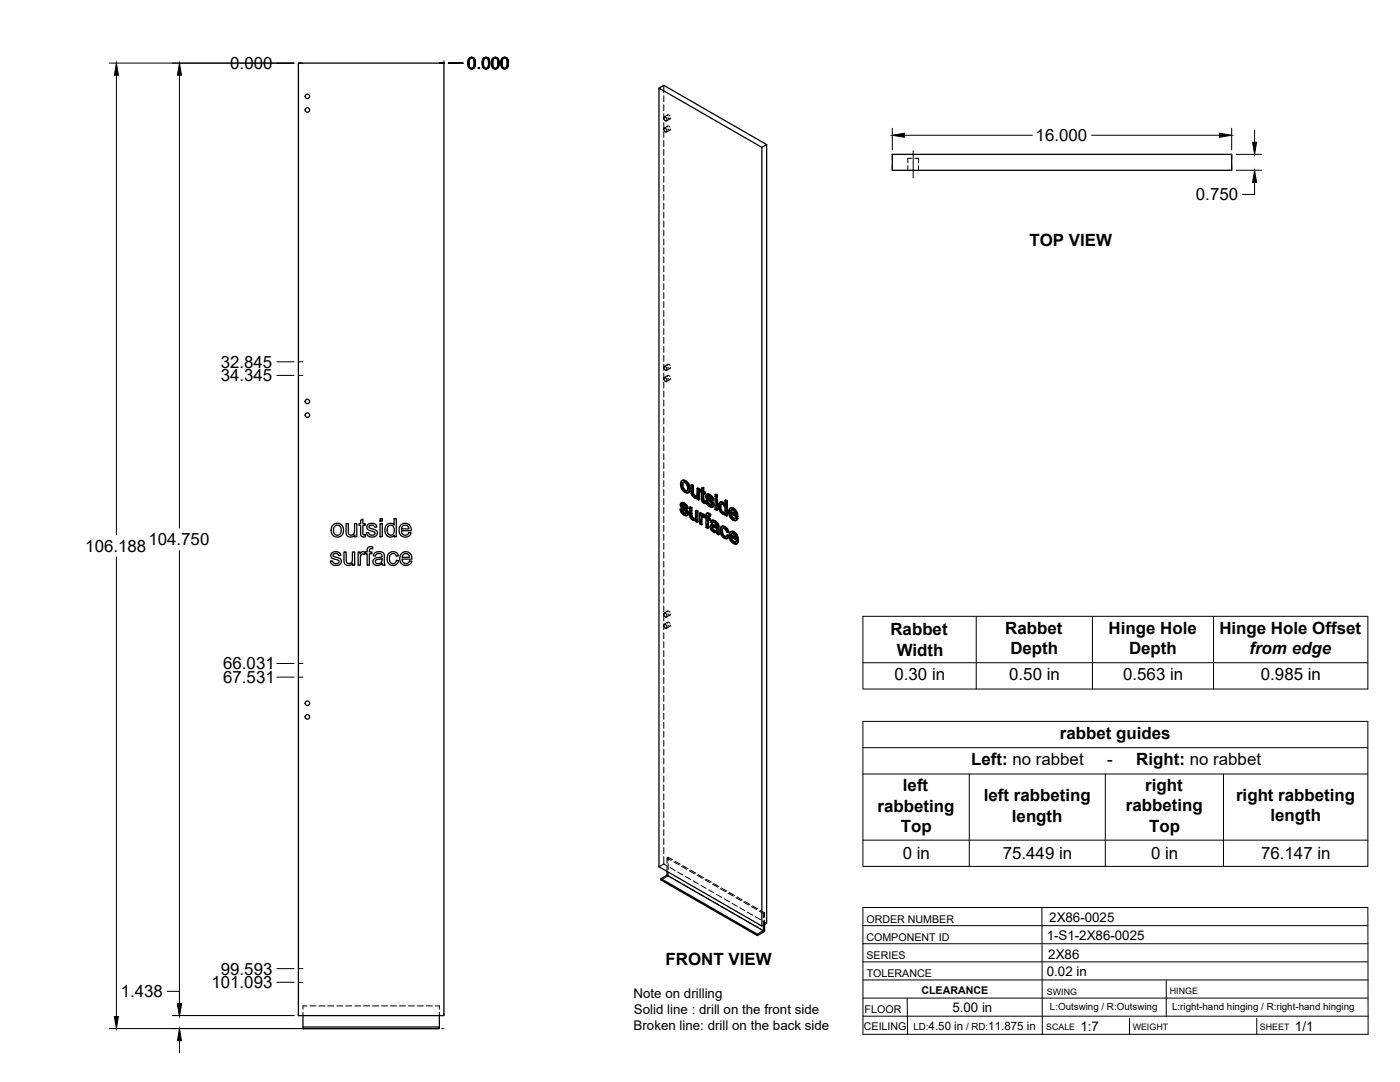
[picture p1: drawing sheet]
<svg xmlns="http://www.w3.org/2000/svg" width="559mm" height="432mm" viewBox="0 0 559 432" stroke-linecap="round" stroke-linejoin="round" font-family="sans-serif">
<!-- layer: Visible -->
<g fill="none" stroke="#000" stroke-width=".51">
<path d="M119.1 25.2h58.1v380.1h-58.1zM263 35.2l41.1 23.6v310.7l-41.1-23.6zM263 35.2l1.9-1.1 41.1 23.6M265.1 51.1a.93 .93 0 0 1 .9 .6 .93 .93 0 0 1-.2 1l-.8-.8zM265.1 46.7a.93 .93 0 0 1 .9 .5 .93 .93 0 0 1-.2 1.1l-.8-.9zM304.1 58.8l1.9-1.1v310.7l-1.9 1.1M356.2 61.6h135.4v6.4h-135.4zM265.1 150.7a.93 .93 0 0 1 .9 .6 .93 .93 0 0 1-.2 1l-.8-.9zM265.1 146.2a.93 .93 0 0 1 .9 .6 .93 .93 0 0 1-.2 1l-.8-.8zM272.2 191.8l.7-.2 .8 .2zM272.2 191.8l-.6 1.1 .5 2.3 1.5 1.4 .8 .1 .5-.3M272.3 193.6l.3 1.4"/>
<path d="M272.6 195l.3-.1 .8 .8-.3 .2zM272.8 192.5l-.2 .9M272.9 194.9l-.3-1.5-.3 .1 .2-.8 .5-.2 .9 .5 .5 1.4-.2 1.4-.8 .1M273.4 192l1 1a1.88 1.88 0 0 1 1 2M273.7 195.7l.5 .2M273.7 191.8l1.2 1.3M274.6 193.3l.5 1.9 .3-.2-.2 1.2M275.1 195.2l-.2 1.2 .3-.2-.6 .5M275.8 193.5l.7 .4 .3-.2v3.2M276.5 193.9v3.2l.3-.2 .3 .6M276.5 197.1l.3 .6 .3-.2 .5 .4M276.8 197.7l.4 .4h.9l-.3 .1"/>
<path d="M276.8 193.7l-.6-.4-.4 .2v2.9l.3 1.1 .8 1a.97 .97 0 0 0 1.4 .1v.6l.5 .4M277.2 198.1l.6 .1M278.2 194.9l.6 .4 .4-.2v4.3l-.4 .2v-4.3M278.3 198.6l-.3 .2M279.2 195.1l-.7-.4-.3 .2v2.6l-.4 .7M280 195.5l-.5 .1v.6l.5 .3v3.3l.6 .8 .7 .4 .3-.2-.1-.7h-.6M280 194.8l.9-.2v1.5M280.6 194.8v1.5l.3-.2 .6 .3M280.6 196.3l.6 .3 .3-.2v.6l-.3 .2v-.6M280.6 199.7l.7 .2M280.7 200l.8 .1M280.9 194.6l-.9 .2v1.1l-.5-.3"/>
<path d="M280.9 197v2.6M281.2 197.2l-.6-.4v2.8l.4 .2M281.6 199.8l.6 .3M282.1 197.3l.7-.1 .6 .2M282.3 198.3l.6 .4M282.4 198.6l.2 .3a1.23 1.23 0 0 1 1.4 .8l.4 .4M282.4 197.1l-.4 .3M282.5 197.4h.9l.7 .6M282.5 199.9l-.9-.1 .7 1.6 1.3 .9 .9-.1M282.6 198.9l1.5 1.4 .3-.2 .4 .6M282.6 198v.1M282.7 198.4l-.4-.3 1 .3 .6 1 .6 .2"/>
<path d="M282.8 197.2l-.9 .3-.2 .9 .5 .9 1.7 1.7-.1 .7M283 197.6l.8 .6 .3-.2 .5 .6M283.8 198.2l.5 .6 .3-.2 .2 .9-.3 .1-.2-.8M285.4 199l.3-.1 .7 .3-.4 .2zM285.4 197.4l.3-.2 .7 .4-.4 .2zM285.4 199v4.3l.6 .4M285.4 197.4v.8l.6 .4M286.4 199.2v4.3l-.4 .2v-4.3M286.4 197.6v.8l-.4 .2v-.8M289.4 199.7l.6 .3 .3-.1v5.9l-.3 .2v-6M290.3 199.9l-.6-.4-.3 .2v2.1l-.5-.7M133 209.4l1.4-.5a2.66 2.66 0 0 1 2.6 3.8 2.66 2.66 0 0 1-4.6 .2l-.2-1a2.86 2.86 0 0 1 .8-2.5z"/>
<path d="M133.5 210.1l1.1-.5 1.3 .6 .2 2.1-.7 1.1-1.2 .1-.8-.7-.3-1.6zM138.1 209h.9l.1 3.7a1.32 1.32 0 0 0 1.7 .7 1.32 1.32 0 0 0 .7-1.6v-2.8h.9v5.2h-.8v-.8a1.87 1.87 0 0 1-2.2 .9 1.87 1.87 0 0 1-1.3-2.1zM144 207.7l.8-.6v1.9h1v.7h-1v3.3l.3 .4h.7l.1 .8h-1.3l-.5-.5-.1-4h-.7v-.7h.7zM146.7 209.4l1.6-.5a1.74 1.74 0 0 1 2.1 1.4l-.8 .1a1.19 1.19 0 0 0-1.2-.9 1.19 1.19 0 0 0-1.1 .9l.5 .4 2 .6a1.64 1.64 0 0 1 .6 2.2 1.64 1.64 0 0 1-2.1 .7l-1.4-.4-.6-1.3 .9-.1 .2 .6 .6 .5 1.4-.2a.83 .83 0 0 0 .2-1.1 .83 .83 0 0 0-1.1-.3l-1-.3a1.39 1.39 0 0 1-.8-2.3zM151.7 209h.9v5.2h-.9zM151.7 207h.9v1h-.9zM154.2 209.6l1.2-.7a1.81 1.81 0 0 1 1.9 .7v-2.6h.9v7.2h-.8v-.6l-.7 .5-1 .2-1.4-.6-.5-1-.1-1.8zM154.9 210.1l.5-.4 .8-.1 1 .9 .1 1.8-.8 1.2h-1l-.8-.8-.2-1.5zM160 209.6l1-.7h1.5l1 .7 .6 1.2v1h-3.9l.3 1.1 .7 .6a1.44 1.44 0 0 0 2-1l.9 .1-.7 1.2-.9 .5-1.5-.1-1-.6-.5-.8-.2-1.2 .1-.9zM160.6 210.1l.7-.5 1.1 .1 .5 .4 .3 1h-2.9zM271.4 203.2l.6 .3M271.9 200.7l.8-.1 .5 .2"/>
<path d="M272 203.5l.4-.2 .2 .9-.3 .1zM272.1 201.7l.7 .4M272.2 202l.2 .3a1.21 1.21 0 0 1 1.5 .9l.4 .3M272.3 200.6l-.5 .2M272.3 204.3l.7 .6h.8M272.3 200.8h.9l.8 .6M272.4 203.3l-1-.1 .7 1.6 1.3 .9 .9-.1M272.4 202.3l1.5 1.4 .4-.2 .4 .7M272.5 201.4l-.1 .1M272.5 201.8l-.3-.3 1 .3 .5 1 .7 .3M272.6 204.2l.7 .6M272.7 200.6l-1 .3-.2 .8 .6 1 1.6 1.7-.1 .7"/>
<path d="M272.9 201l.7 .6 .4-.2 .5 .7M273 204.9l.6 .2M273.6 201.6l.6 .6 .3-.1 .2 .8-.3 .2-.2-.9M273.7 205.1h-.1M273.9 203.7l.4 .6 .4-.1 .1 .7M274.3 204.3l.2 .7 .3-.1-.2 .5M274.5 205l-.2 .6 .3-.2-.4 .4M275.2 202.4l.7 .4 .3-.2v3.2M275.9 202.8v3.1l.3-.1 .3 .6M275.9 206l.3 .6 .3-.2 .4 .4M276.2 206.6l.4 .4h.9M276.2 202.6l-.7-.4-.3 .2v3l.3 1.1 .8 .9a.97 .97 0 0 0 1.4 .1"/>
<path d="M276.6 207l.6 .2M277.5 207l-.3 .2M277.6 203.8l.7 .4 .3-.2v4.3l-.3 .2v-4.3M277.7 207.5v.7l.6 .3M277.7 207.5l-.2 .2M278.6 204l-.7-.4-.3 .2v2.7l-.4 .7M279.2 204.7l.6 .4 .3-.2v.5l.4-.2M279.8 205.1v.6l.7-.5 .4 .1M280 206.4l.2 2.8-.3 .2v-2.2M280.1 204.9l-.6-.3-.3 .1v4.3l.7 .4M280.2 205.3h.7l.6 .4M280.3 206.1v.1"/>
<path d="M280.6 205.4l.6 .5M281 206.6l-.8-.5-.2 .3 .3-.2-.1 .8M281.2 200.3l.1 .7M281.2 206.4l.6 .4v3.7l.6 .4M281.2 206.4v-.3l-.2 .5M281.2 206.5l-.2 .1M282.2 204.9h.9l.6 .4M282.2 200.1l.3-.2 .3 .8-.3 .2zM282.4 206.6l.7 .4 .3-.2v.6l-.3 .1v-.5M282.5 204.7l-.5 .2M282.5 200.9l.6 .6h.9M282.7 207.3v3.4l-.3 .2v-3.8l.7 .4"/>
<path d="M282.7 205.7v.7M282.8 205.1l.6 .4 .3-.2-.4 .8 .1-.6M282.8 200.7l.7 .7M283.1 204.9l-.6-.2-.5 .2-.2 1.3-.6-.3 .6-.1M283.2 201.5l.6 .2M283.3 206.1a.45 .45 0 0 0-.5-.5 .45 .45 0 0 0-.4 .6v.4l.3-.2 .7 .4M283.8 209.6l.8-.2 1.4 .5M283.9 201.7h-.1M284.1 210.7l.2 .6 .3-.2 .5 .5M284.1 200.3l.4 .6 .3-.2 .2 .8M284.2 210.4l-.1 .3 .3-.2 .2 .6M284.2 209.4l-.5 .2"/>
<path d="M284.3 211.3l.5 .5h1h-1M284.3 210.3l-.1 .1M284.4 207.7l.8 .4 .3-.2 .8 .6M284.4 210.3l.6 .2a.79 .79 0 0 1 .9 .2 .79 .79 0 0 1 0 1l-.4 .3M284.4 210.3l-.2 .1M284.4 210.3v.2M284.5 200.9l.2 .7 .3-.1-.2 .5M284.5 208.4l-.4 .5 .2-.4 .5-.1 1.1 1a.48 .48 0 0 1 0 .8 .48 .48 0 0 1-.7-.3l-.9-.3M284.6 209.4l-1 .3-.2 1 .6 1 1.2 .8a.64 .64 0 0 1 1 .5l.6 .4M284.7 201.6l-.2 .6 .3-.2-.5 .4M284.7 207.6l-.8 .2M285.2 208.1l.8 .5 .3-.1 .4 .5"/>
<path d="M285.5 207.9l-.8-.3-.9 .3-.3 .5 .6 .5M286 208.6l.4 .6 .3-.2 .2 .7M286.4 209.2l.2 .6 .3-.1 .1 2.9M286.6 209.8l.1 3 .3-.2 .1 .6-.3 .2-.1-.6M287.4 202.4l.3 1.4M287.5 200.4h1.2l.6 .6M287.7 201.3h.7l.7 .8 .3 1.3-.3 1.2M287.7 201.3l-.3 1.1 .3-.2 .3 1.4M287.7 203.8l.3-.2 .8 .8-.4 .2zM287.8 201.2l-.1 .1M287.8 200.3l-.5 .2M288 201.1l-.3 1.1"/>
<path d="M288.1 212l.3 1.4 .3-.2 .7 .8M288.2 210.1l.9 .2 .3-.2 1 1M288.4 213.4l.7 .8h.8M288.4 200.6l.5 .5h.5M288.4 204.6h.7M288.5 209.9l-.6 .3M288.6 210.8l-.2 1M288.7 200.4l-.8-.2-.8 .4-.3 2.1 1 2 1 .6 .6-.2v.5l.6 .4M288.8 204.4l.4 .1M289.1 210.3l.8 .6a1.42 1.42 0 0 1 1 1.5l-.3 .1-.5-1.3M289.4 205.1l-.2 .2M289.4 210.1l-.9-.2-.8 .4-.3 1.9 .5 1.3 .6 .9 .9 .5 .7 .1"/>
<path d="M290 213.7l.6 .4M290.6 212.5l-.6-.2-.7-1.3-.9-.2-.3 1.2 .3-.2 .3 1.4M290.6 214.1l.4-.1-.3 .6-.6 .4zM291 214l-.7-.5-.6 .8-.6-.1M291.3 202.9h.9a1.84 1.84 0 0 1 1.8 1.2M291.5 204.3l2 1.2-.3-1.1-.9-.9-.6 .1-.2 .7 .3-.2 1.7 1M291.5 212.3l.8-.1a2.05 2.05 0 0 1 2 1.3M291.7 213.6l2 1.2-.2-.8-.6-.8a.7 .7 0 0 0-.8-.3 .7 .7 0 0 0-.4 .7l.3-.2 1.7 1M291.8 206.1l.8 .8h.8M291.8 205l.3 .9M292 203.5l-.2 .6M292 215.5l.8 .8h.8"/>
<path d="M292 214.4l.3 .9M292.2 212.9l-.2 .5M292.5 203l1 1a1.97 1.97 0 0 1 1 2.1M292.6 206.9l.6 .2M292.7 212.4l1 1a1.83 1.83 0 0 1 1 1.8v.2M292.8 216.3l.5 .2M292.8 202.8l-.8-.2-1 .7-.2 1.3 .3 1.2 .7 1.1 1.2 .9h.7l.8-.9M293 212.2l-.8-.2-1 .5-.2 1.4 .3 1.3 .7 1.2 1.2 .7h.8l.7-.8M293.3 207l-.1 .1M293.5 216.4l-.2 .1M293.5 206.6l.7 .5M293.7 204.3l.5 1.9 .3-.1-.3 .1"/>
<path d="M293.7 216l.7 .5M293.9 213.7l.5 1.9 .3-.2-.3 .2M294.2 206.4l-2.8-1.6 .4 1.3 .3-.2 .8 .9M294.4 215.8l-2.8-1.6 .4 1.3 .3-.2 .8 .8M294.5 206.9l-.7 .8M294.5 206.9l-.6-.5-.7 .7M294.7 216.3l-.7 .8M294.7 216.3l-.7-.5-.7 .7M132.4 220.7l1.4-.5a1.81 1.81 0 0 1 2.3 1.4l-.9 .2a1.19 1.19 0 0 0-1.1-.9 1.19 1.19 0 0 0-1.2 .8l3.1 1.5a1.92 1.92 0 0 1-.6 2.2 1.92 1.92 0 0 1-2.3 .1l-.9-.6-.3-.9 .9-.2 .2 .7 .6 .4 1.4-.2a.75 .75 0 0 0 .3-.9 .75 .75 0 0 0-.9-.4l-1.3-.4a1.36 1.36 0 0 1-.7-2.3zM137.3 220.3h.9v3.8a1.31 1.31 0 0 0 1.7 .7 1.31 1.31 0 0 0 .8-1.7v-2.8h.9v5.3h-.8v-.8a1.87 1.87 0 0 1-2.3 .8 1.87 1.87 0 0 1-1.2-2.1zM142.9 220.3h.8v.8a1.27 1.27 0 0 1 2.1-.7l.7-.1 .1-1a1.5 1.5 0 0 1 2.2-1.1l-.1 .8a.82 .82 0 0 0-.9 0 .82 .82 0 0 0-.4 .8v.5h1.1v.7h-1.1v4.6h-.9v-4.6h-.7v-.4l-.3 .7-.9-.2-.5 .5-.3 4h-.9zM149.5 220.8l1.6-.6 1.3 .1 .7 .5 .6 4.8h-.9l-.2-.7-1.2 .7h-1.3l-.8-.4-.4-.7a1.77 1.77 0 0 1 2-2l.6-.1a.78 .78 0 0 0 1-.7 .78 .78 0 0 0-1-.8h-.5a1.1 1.1 0 0 0-1.1 1l-.9-.1z"/>
<path d="M150 223.6l2.5-.7a1.61 1.61 0 0 1-.7 1.8 1.61 1.61 0 0 1-1.9-.1zM155.2 220.8l1.1-.6 1.5 .1 .9 .7 .3 .8-.9 .2a1.43 1.43 0 0 0-1.8-1 1.43 1.43 0 0 0-.9 1.9l.2 1 .7 .9h1.2l.7-1.2 .9 .1-.5 1.1a2.48 2.48 0 0 1-3.2 .4 2.48 2.48 0 0 1-.8-3.2zM160.3 220.9l1-.6h1.4l1 .6 .6 .9 .1 1.3h-3.9l.3 1.1 .7 .7a1.45 1.45 0 0 0 1.9-1l1 .1-.5 1-.9 .5-1.7 .1-1.1-.6-.5-.8-.1-1.2 .1-1.3zM161 221.3l.6-.3h1l.6 .5 .3 .9h-3zM265.1 244.7a.93 .93 0 0 1 .9 .6 .93 .93 0 0 1-.2 1l-.8-.9zM265.1 249.1a.93 .93 0 0 1 .9 .6 .93 .93 0 0 1-.2 1l-.8-.8zM266.2 347.8v1.5l-2.4 1.4v.5l38.5 22.2v-.6l-38.5-22.1M266.2 349.3l38.5 22.1-2.4 1.4M304.7 369.2v2.2M305.2 368.9v2.8l-2.9 1.7M120.9 405.3v5.2h54.5v-.6h-54.5M175.4 405.3v4.6"/>
<circle cx="122.7" cy="38.4" r=".9"/>
<circle cx="122.7" cy="43.9" r=".9"/>
<circle cx="122.7" cy="165.7" r=".9"/>
<circle cx="122.7" cy="160.2" r=".9"/>
<circle cx="122.7" cy="286.1" r=".9"/>
<circle cx="122.7" cy="280.7" r=".9"/>
</g>
<!-- layer: Hidden -->
<g fill="none" stroke="#000" stroke-width=".4">
<path d="M264.9 34.1v2.9M264.9 38.2v2.4M264.9 41.8v2.4M264.9 45.4v2.4M264.9 48.9v2.4M264.9 52.5v2.4M264.9 56.1v2.4M264.9 59.6v2.4M266.3 50.7l.4-.4 .7 .5M266.3 46.3l.4-.5 .7 .5M266.5 50.3l-1.4 .8M266.5 45.8l-1.4 .9"/>
<path d="M266.6 51.4l.6 .5 .4-.4M266.6 47l.7 .5 .3-.5M267.4 51.9l-1.4 .8M267.4 47.4l-1.4 .9M264.9 63.2v2.4M264.9 66.8v2.4M264.9 70.4v2.3M264.9 73.9v2.4M264.9 77.5v2.4M362.4 66.2v1.8M363.9 63.2h-1.5v1.8M365.1 63.2h1.5v1.8"/>
<path d="M366.6 66.2v1.8M264.9 81.1v2.4M264.9 84.6v2.4M264.9 88.2v2.4M264.9 91.8v2.4M264.9 95.4v2.3M264.9 98.9v2.4M264.9 102.5v2.4M264.9 106.1v2.4M264.9 109.7v2.3M264.9 113.2v2.4M264.9 116.8v2.4"/>
<path d="M264.9 120.4v2.3M264.9 124v2.3M264.9 127.5v2.4M264.9 131.1v2.4M264.9 134.7v2.3M264.9 138.2v2.4M264.9 141.8v2.4M264.9 145.4v2.4M264.9 148.9v2.4M264.9 152.5v2.4M264.9 156.1v2.4M264.9 159.7v2.4"/>
<path d="M266.3 150.3l.4-.5 .7 .5M266.3 145.8l.4-.4 .7 .5M266.5 149.9l-1.4 .8M266.5 145.4l-1.4 .8M266.6 151l.6 .5 .4-.5M266.6 146.5l.6 .5 .4-.4M267.4 151.4l-1.4 .9M267.4 147l-1.4 .8M264.9 163.2v2.4M264.9 166.8v2.4M264.9 170.4v2.4M264.9 173.9v2.4"/>
<path d="M264.9 177.5v2.4M264.9 181.1v2.4M264.9 184.7v2.3M264.9 188.2v2.4M264.9 191.8v2.4M264.9 195.4v2.4M264.9 198.9v2.4M271.9 193.1l.5 1.9-.3 .2M272.4 195l1.3 1.3-.3 .2M272.5 191.6l-.9 1.7M272.8 192.5l-.2 .1M272.9 192.4h.8l-.3 .2"/>
<path d="M273.7 192.4l.8 .9-.3 .2M273.7 196.3l.9 .3-.3 .1M274.5 195.7l-.3 .2M274.5 193.3l.3 1.4-.3 .2M274.8 194.7l-.1 .8-.5 .4M274.9 196.5l-.3 .1M276.2 193.3v3.4l-.3 .2M276.2 196.7l.2 .7-.3 .1M276.4 197.4l.4 .6-.3 .1M276.8 198l.6 .5-.3 .1M277.4 198.5l.7 .2 .5-.3-.3 .2M278.1 198.1h.1"/>
<path d="M278.3 198l-.4 .2M278.4 198.6h-.1M278.4 197.8l-.3 .3M278.5 194.7v2.8l-.4 .5M278.6 198.4v.7l-.3 .1M278.6 199.1l.6 .3M279.8 196l.5 .3-.3 .2M279.8 195.4v.6l-.3 .2M280 195.5l.3 .2M280.3 196.3l.1 3.3-.4 .2M280.3 194.6v1.1l-.3 .2M280.4 199.6l.2 .5-.3 .2"/>
<path d="M280.6 196.8l.3-.2v.4M280.9 196.6l.6 .4M281.9 199.7l.5 1.3-.3 .1M282 197.8l.1 .7-.3 .2M282.1 197.4l-.4 .6M282.1 198.5l.5 .6-.4 .2M282.3 197.2l-.5 .4M282.5 198l.3-.2-.2 .2M282.6 199.1l1.5 1.6-.3 .2M282.7 197.9l-.3 .1M282.8 197.8l.6 .2-.3 .2M283.4 198l.6 .5-.3 .2"/>
<path d="M284 198.5l.2 .7-.3 .2M284.2 199.2l.6 .3M285.7 197.2v.9l-.3 .1M285.7 198.9v1.5M285.7 198.1l.7 .3M289.7 199.5v2.1l-.3 .2M264.9 202.5v2.4M264.9 206.1v2.4M264.9 209.7v2.3M264.9 213.2v2.4M264.9 216.8v2.4M271.7 203.1l.5 1.3-.3 .2"/>
<path d="M271.8 201.3l.2 .6-.3 .2M271.9 200.8l-.4 .6M272 201.9l.4 .6-.3 .2M272.1 200.6l-.5 .4M272.2 204.4l1.1 1-.3 .1M272.3 201.4l.3-.2-.1 .2M272.4 202.5l1.6 1.6-.3 .2M272.6 201.3l-.4 .1M272.6 201.2l.6 .2-.3 .2M273.2 201.4l.6 .6-.3 .1M273.3 205.4l.8 .2-.3 .2M273.8 204.9h.2"/>
<path d="M273.8 202l.3 .6-.4 .2M274 204.1l.2 .5-.3 .1M274 204.9l-.3 .2 .3-.2M274.1 202.6l.6 .3M274.2 204.6l-.2 .3M274.5 205.6h-.4M275.5 202.2l.1 3.4-.3 .2M275.6 205.6l.2 .7-.3 .2M275.8 206.3l.4 .6-.3 .2M276.2 206.9l.6 .5-.3 .2M276.8 207.4l.7 .2 .5-.3-.2 .2M277.5 207h.1"/>
<path d="M277.7 206.9l-.4 .2M277.8 206.7l-.3 .3M277.9 203.6v2.6l-.4 .7M278 207.3v.7l-.3 .2M278 208l.6 .3M279.5 207.3v1.6l-.3 .1M279.5 208.9l.7 .3M279.5 204.6v1.5M280.1 206.1l.8-.1-.3 .2M280.1 205.4v.1M280.3 206.1l.2-.2-.3 .2M280.4 205.2l-.6 .5"/>
<path d="M280.6 200.1l.5 .5-.3 .1M280.9 206l.4 .4M281.1 200.6l.5 .2M281.2 206.1l.3-.2-.2 .5M281.5 205.7v.1M281.5 206.3l.6 .3-.3 .2M281.5 205.9l-.2 .5M281.5 205.7l-.3 .3M281.8 205.8l.3 .2M282.1 209v1.3l-.3 .2M282.1 210.3l.6 .4M282.1 206.6v1.3"/>
<path d="M282.2 205l-.1 1-.3 .2M282.3 204.7l-.5 .4M282.4 201l1.1 1-.3 .1M282.4 207.1l.3-.2v.4M282.5 205.7l.4-.2-.2 .2M282.7 206.9l.7 .5M282.9 205.5l.4 .1-.4 .2M283.3 205.6l.3 .3M283.5 202l.8 .2-.3 .2M283.7 210.1l.4 1.1-.4 .2M283.8 208.2l.6 .5M283.8 209.6l-.4 .7"/>
<path d="M284 201.5h.1M284 209.4l-.5 .4M284.1 211.2l.9 .9-.3 .2M284.1 207.7l-.6 .7M284.1 200.7l.2 .5-.3 .1M284.2 201.5l-.3 .2 .2-.2M284.2 207.6l-.4 .3M284.3 201.2l-.2 .3M284.4 208.4l.4-.2-.3 .2M284.5 210.2l.2-.1zM284.5 210.2l-.2 .1M284.6 210.1l-.4 .2"/>
<path d="M284.6 202.2h-.3M284.7 210.1l1.6 .5-.3 .2M284.8 208.2l.6 .2-.3 .2M285 212.1l.7 .2-.3 .2M285.4 208.4l.7 .7-.3 .2M285.7 212.3l.7-.1-.4 .2M285.7 201.6v1.6l-.3 .1M285.7 203.2l.7 .3M286 209.9l.3 .1M286 211.7l-.3 .2M286.1 209.1l.2 .7-.3 .2M286.2 211.5l-.4 .3"/>
<path d="M286.3 210.6l-.1 .9-.3 .2M286.3 209.8l-.3 .4M286.4 212.2l.1 .7-.3 .1M286.5 212.9l.6 .3M287.1 201.8l.2 1.3-.3 .2M287.3 200.7l-.2 1.1-.3 .2M287.3 203.1l.6 1.1-.4 .2M287.6 200.3l-.6 .6M287.7 211.4l.5 1.9-.3 .2M287.9 204.2l.8 .8-.3 .1M287.9 210.3l-.2 1.1-.3 .2M288 201.1h.7l-.3 .2"/>
<path d="M288 201.1l-.2 .1M288 201.1h.1M288.1 201l-.3 .2M288.2 213.3l1.2 1.3-.3 .2M288.2 210l-.6 .5M288.6 210.8l-.2 .1M288.7 210.7l.8 .1-.4 .1M288.7 205l.6 .1 .4-.2-.3 .2M288.7 201.1l.8 .8-.4 .2M289.4 201.1l.3 .5M289.4 214.6l1 .2M289.5 210.8l.5 .5-.3 .2"/>
<path d="M289.5 201.9l.3 1.5-.4 .2M289.5 205.1h-.1M289.7 204.9v.6l-.3 .1M289.7 205.5l.6 .3M289.8 203.4l-.2 .7-.4 .4 .3-.1M290 211.3l.3 .8-.3 .2M290 214.1l-.1 .1M290.3 212.1l.6 .3M290.3 213.5l-.6 .8M291.1 204.1l.5 1.9-.3 .2M291.3 213.5l.5 1.9-.3 .2M291.4 204.8l.4-.1v.3"/>
<path d="M291.6 206l1.3 1.4-.4 .1M291.6 202.7l-.8 1.6M291.6 214.2l.4-.2v.4M291.8 204.7l2.7 1.5M291.8 215.4l1.3 1.3-.3 .2M291.8 212.1l-.5 1.4-.3 .2M292 214l2.7 1.6M292 203.5l-.2 .1M292.1 203.4l.7 .1-.3 .1M292.2 212.9h-.2M292.3 212.7l.8 .1-.4 .2M292.8 203.5l.8 .8-.3 .2"/>
<path d="M292.9 207.4l1 .2-.3 .2M293.1 212.8l.7 .9-.3 .2M293.1 216.7l1 .3-.3 .2M293.5 206.9h-.1M293.5 206.9l-.2 .1M293.5 205.1l.4 .2M293.6 206.8l-.4 .2M293.6 204.3l.3 1-.4 .2M293.7 216.3h-.1M293.7 216.3l-.2 .1M293.7 214.4l.4 .3M293.8 216.2l-.4 .2"/>
<path d="M293.8 213.7l.3 1-.4 .1M293.9 206.4l-.4 .5M294 215.8l-.3 .5M294.1 207.5l-.2 .1M294.3 216.9l-.2 .1M264.9 220.4v2.4M264.9 224v2.3M264.9 227.5v2.4M264.9 231.1v2.4M264.9 234.7v2.3M264.9 238.3v2.3M264.9 241.8v2.4"/>
<path d="M264.9 245.4v2.4M264.9 249v2.3M264.9 252.5v2.4M264.9 256.1v2.4M264.9 259.7v2.4M266.3 244.3l.4-.5 .7 .5M266.3 248.7l.4-.4 .7 .5M266.5 243.9l-1.4 .8M266.5 248.3l-1.4 .9M266.6 245l.6 .5 .4-.5M266.6 249.4l.7 .5 .3-.4M267.4 245.4l-1.4 .9"/>
<path d="M267.4 249.9l-1.4 .8M264.9 263.2v2.4M264.9 266.8v2.4M264.9 270.4v2.4M264.9 274v2.4M264.9 277.5v2.4M264.9 281.1v2.4M264.9 284.7v2.4M264.9 288.2v2.4M264.9 291.8v2.4M264.9 295.4v2.4M264.9 299v2.3"/>
<path d="M264.9 302.5v2.4M264.9 306.1v2.4M264.9 309.7v2.4M264.9 313.2v2.4M264.9 316.8v2.4M264.9 320.4v2.4M264.9 324v2.3M264.9 327.5v2.4M264.9 331.1v2.4M264.9 334.7v2.4M264.9 338.3v2.3M264.9 341.8v3"/>
<path d="M264.9 344.8l-1.9 1.1M264.9 344.8l1.5 .8M266.2 345.7v2.1M266.2 342.4l1.7 1M266.7 343.5v-1.4l-.5 .3v2.1M266.7 349.5l-2.9 1.7M266.7 344.6v2.4M266.7 348.2v1.3M266.7 342.1l1.7 1M266.7 349.5l1.7 1M267.4 346.2l2.1 1.2M269 344l2 1.1"/>
<path d="M269.4 343.7l2.1 1.2M269.4 351.1l2.1 1.2M270.5 348l2.1 1.2M272.1 345.8l2 1.1M272.5 345.5l2.1 1.2M272.5 352.9l2.1 1.2M273.6 349.8l2.1 1.2M275.1 347.5l2.1 1.2M275.6 347.3l2.1 1.1M275.6 354.7l2.1 1.2M276.7 351.6l2.1 1.2M278.3 349.3l2 1.2"/>
<path d="M278.7 349l2.1 1.2M278.7 356.5l2.1 1.2M279.8 353.4l2.1 1.1M281.3 351.1l2.1 1.2M281.8 350.8l2.1 1.2M281.8 358.2l2.1 1.2M282.9 355.1l2.1 1.2M284.4 352.9l2.1 1.2M284.9 352.6l2.1 1.2M286 356.9l2.1 1.2M287.5 354.7l2.1 1.2M288 354.4l2.1 1.2"/>
<path d="M289.1 358.7l2 1.2M290.6 356.4l2.1 1.2M291.1 356.2l2.1 1.2M293.7 358.2l2.1 1.2M294.2 357.9l2 1.3M297.3 359.7l2 1.2M284.9 360l2.1 1.2M288 361.8l2.1 1.2M291.1 363.6l2.1 1.2M292.2 360.5l2 1.2M294.2 365.4l2 1.2M295.3 362.3l2 1.2"/>
<path d="M296.8 360l2.1 1.2M297.3 367.2l2 1.1M298.4 364l2 1.2M299.9 361.8l2.1 1.2M300.4 361.5l2.1 1.2M300.4 368.9l2.1 1.2M301.5 365.8l2 1.2M303 363.6l1.7 1 .5-.3M303.5 363.3l1.7 1M303.5 370.7l1.7 1M304.6 367.6l1.4 .8M304.7 364.6v1.7"/>
<path d="M304.7 367.5v1.7M305.2 364.3v1.7M305.2 367.2v1.7M120.9 404v1.3M122.5 401.4h-1.6v1.4M123.7 401.4h2.4M127.3 401.4h2.4M130.9 401.4h2.4M134.5 401.4h2.3M138 401.4h2.4M141.6 401.4h2.4M145.2 401.4h2.4"/>
<path d="M148.7 401.4h2.4M152.3 401.4h2.4M155.9 401.4h2.4M159.5 401.4h2.3M163 401.4h2.4M166.6 401.4h2.4M170.2 401.4h2.4M173.8 401.4h1.6v1.4M175.4 404v1.3"/>
</g>
<!-- layer: Reference -->
<g fill="none" stroke="#000" stroke-width=".4">
<path d="M119.1 25.2h1.8M120 25.2h-.9v.9M175.4 25.2h1.8M177.2 24.3v.9h-.9M356.2 61.6v2.1M356.2 65.8v2.2M491.6 61.6v2.1M491.6 65.8v2.2M119.1 149.8h1.8M119.1 144.4h1.8M119.1 270.2h1.8M119.1 264.8h1.8"/>
<path d="M119.1 392h1.8M119.1 386.6h1.8M119.1 404.4v.9h.9M176.3 410.5h.9M177.2 404.4v.9h-.9"/>
</g>
<!-- layer: Hidden Narrow -->
<path d="M276.2 196l-.4 .2M278.5 197l-.3 .2M280.3 198.8l-.3 .1M273.3 203.5l-.3 .1M275.5 204.9l-.3 .2M277.9 205.9l-.3 .2M282.1 205.6l-.3 .1M283.5 200l-.3 .2M285.3 210.3l-.3 .2M286.3 210.9l-.3 .1" fill="none" stroke="#000" stroke-width=".4"/>
<!-- layer: Visible Narrow -->
<path d="M276.8 196.1l-.3 .2M280.9 199.2l-.3 .1M283.5 199.2l-.3 .2M273.3 202.6l-.3 .2M276.2 205l-.3 .2M282.7 206l-.3 .2M285.2 209.6l-.3 .2M287 210.3l-.4 .2M287 211.3l-.4 .2" fill="none" stroke="#000" stroke-width=".4"/>
<!-- layer: Titleblock -->
<path d="M344.4 362.2h201.6l.1 50.6h-201.7zM344.4 376.6h201.6M344.4 369.4h201.6M415.9 362.2l.1 50.6M344.4 383.9h201.6M344.4 398.3h201.6M344.4 391.1h201.6M362.1 398.3l.1 14.4M465.5 391.3v14.4M344.4 405.5h201.7M450.8 406.4v6.4M501.6 406.4v6.4" fill="none" stroke="#000" stroke-width=".4"/>
<!-- layer: Custom Tables -->
<path d="M344.4 246h201.6v29h-201.6zM389.7 246v29M436 246v29M484.4 246v29M344.4 264.5h201.6M344.4 287.9h201.6v57.9h-201.6zM344.4 298.4h201.6M344.4 308.9h201.6M386.9 308.9v36.9M441.2 308.9v36.9M488.4 308.9v36.9M344.4 335.3h201.6" fill="none" stroke="#000" stroke-width=".4"/>
<!-- layer: FD_Dimensions -->
<g fill="none" stroke="#000" stroke-width=".4">
<path d="M43.7 25.2h73.6M46.5 30v183.3M71.6 30v180.7M179 25.2h5.8M356.2 51.2v8.6M361 54h51.1M435.7 54h51.1M491.6 51.2v8.6M500.8 51.9v4.9M493.4 61.6h10.2M493.4 67.9h10.2M500.8 72.8v4.8h-4.9"/>
<path d="M110.5 149.8h6.8M110.5 144.4h6.8M71.6 219.7v180.8M46.5 222.3v183.4M110.5 270.2h6.8M110.5 264.8h6.8M66.8 395.6h4.8M110.5 392h6.8M110.5 386.6h6.8M43.7 410.5h130.8M68.8 405.3h48.5M71.6 415.3v4.8"/>
</g>
<path d="M46.5 25.2l.8 4.8h-1.6zM71.6 25.2l.8 4.8h-1.6zM356.2 54l4.8-.8v1.6zM486.8 53.2l4.8 .8-4.8 .8zM500 56.8h1.6l-.8 4.8zM500.8 67.9l.8 4.9h-1.6zM45.7 405.7h1.6l-.8 4.8zM70.8 400.5h1.6l-.8 4.8zM71.6 410.5l.8 4.8h-1.6z" fill="#000" stroke="#000" stroke-width=".4"/>
<!-- layer: Smart Centers -->
<path d="M364.5 60.1v10.9" fill="none" stroke="#000" stroke-width=".4"/>
<g font-size="6.7">
<text x="91.9" y="27.6">0.000</text>
<text x="186.5" y="27.6">0.000</text>
<text x="413.4" y="56.3">16.000</text>
<text x="477.4" y="80">0.750</text>
<text x="410.9" y="98.2">TOP VIEW</text>
<text x="88.1" y="146.7">32.845</text>
<text x="88.1" y="152.2">34.345</text>
<text x="34.1" y="220.2">106.188</text>
<text x="59.2" y="217.6">104.750</text>
<text x="355.4" y="253.6">Rabbet</text>
<text x="401.2" y="252.9">Rabbet</text>
<text x="442.5" y="252.9">Hinge Hole</text>
<text x="486.7" y="252.9">Hinge Hole Offset</text>
<text x="357.9" y="261.6">Width</text>
<text x="403.3" y="261">Depth</text>
<text x="450.6" y="261">Depth</text>
<text x="498.7" y="261">from edge</text>
<text x="89.1" y="267.2">66.031</text>
<text x="89.1" y="272.6">67.531</text>
<text x="357" y="271.4">0.30 in</text>
<text x="402.8" y="271.4">0.50 in</text>
<text x="448.3" y="271.4">0.563 in</text>
<text x="503.3" y="271.4">0.985 in</text>
<text x="423" y="294.8">rabbet guides</text>
<text x="387.6" y="305.4">Left: no rabbet</text>
<text x="441.9" y="305.4">-</text>
<text x="453.5" y="305.4">Right: no rabbet</text>
<text x="360.4" y="315.8">left</text>
<text x="457.1" y="315.8">right</text>
<text x="350.3" y="323.9">rabbeting</text>
<text x="392.7" y="319.8">left rabbeting</text>
<text x="449.4" y="323.8">rabbeting</text>
<text x="493.4" y="319.8">right rabbeting</text>
<text x="403.9" y="327.9">length</text>
<text x="507" y="327.8">length</text>
<text x="359.5" y="331.9">Top</text>
<text x="458.6" y="331.9">Top</text>
<text x="360.3" y="342.9">0 in</text>
<text x="400.2" y="342.9">75.449 in</text>
<text x="459.4" y="342.9">0 in</text>
<text x="503.4" y="342.9">76.147 in</text>
<text x="88.1" y="388.9">99.593</text>
<text x="265.7" y="385.2">FRONT VIEW</text>
<text x="84.4" y="394.4">101.093</text>
<text x="48.2" y="398">1.438</text>
</g>
<g font-size="5.3">
<text x="418.8" y="368">2X86-0025</text>
<text x="417.8" y="375.1">1-S1-2X86-0025</text>
<text x="418.4" y="382.5">2X86</text>
<text x="417.8" y="389.5">0.02 in</text>
<text x="252.9" y="398.4">Note on drilling</text>
<text x="253" y="404.9">Solid line : drill on the front side</text>
<text x="380.1" y="404">5.00 in</text>
<text x="252.9" y="411.2">Broken line: drill on the back side</text>
<text x="431.3" y="411.5">1:7</text>
<text x="516.9" y="411.5">1/1</text>
</g>
<g font-size="4.6">
<text x="370.6" y="411.2">4.50 in</text>
<text x="394.5" y="411.2">11.875 in</text>
</g>
<g font-size="4.3">
<text x="345.8" y="368.4">ORDER NUMBER</text>
<text x="345.8" y="375.5">COMPONENT ID</text>
<text x="345.8" y="382.7">SERIES</text>
<text x="345.9" y="389.9">TOLERANCE</text>
<text x="367.7" y="396.7">CLEARANCE</text>
<text x="345.1" y="404.3">FLOOR</text>
<text x="344.8" y="411.1">CEILING</text>
</g>
<g font-size="3.9">
<text x="419.1" y="403.1">L:Outswing / R:Outswing</text>
<text x="467.8" y="403.1">L:right-hand hinging / R:right-hand hinging</text>
<text x="364.6" y="411.2">LD:</text>
<text x="385.6" y="411.2">/ RD:</text>
</g>
<g font-size="3.5">
<text x="417.9" y="397">SWING</text>
<text x="466.9" y="396.9">HINGE</text>
<text x="417.5" y="410.9">SCALE</text>
<text x="452.1" y="410.9">WEIGHT</text>
<text x="502.9" y="410.9">SHEET</text>
</g>
</svg>
